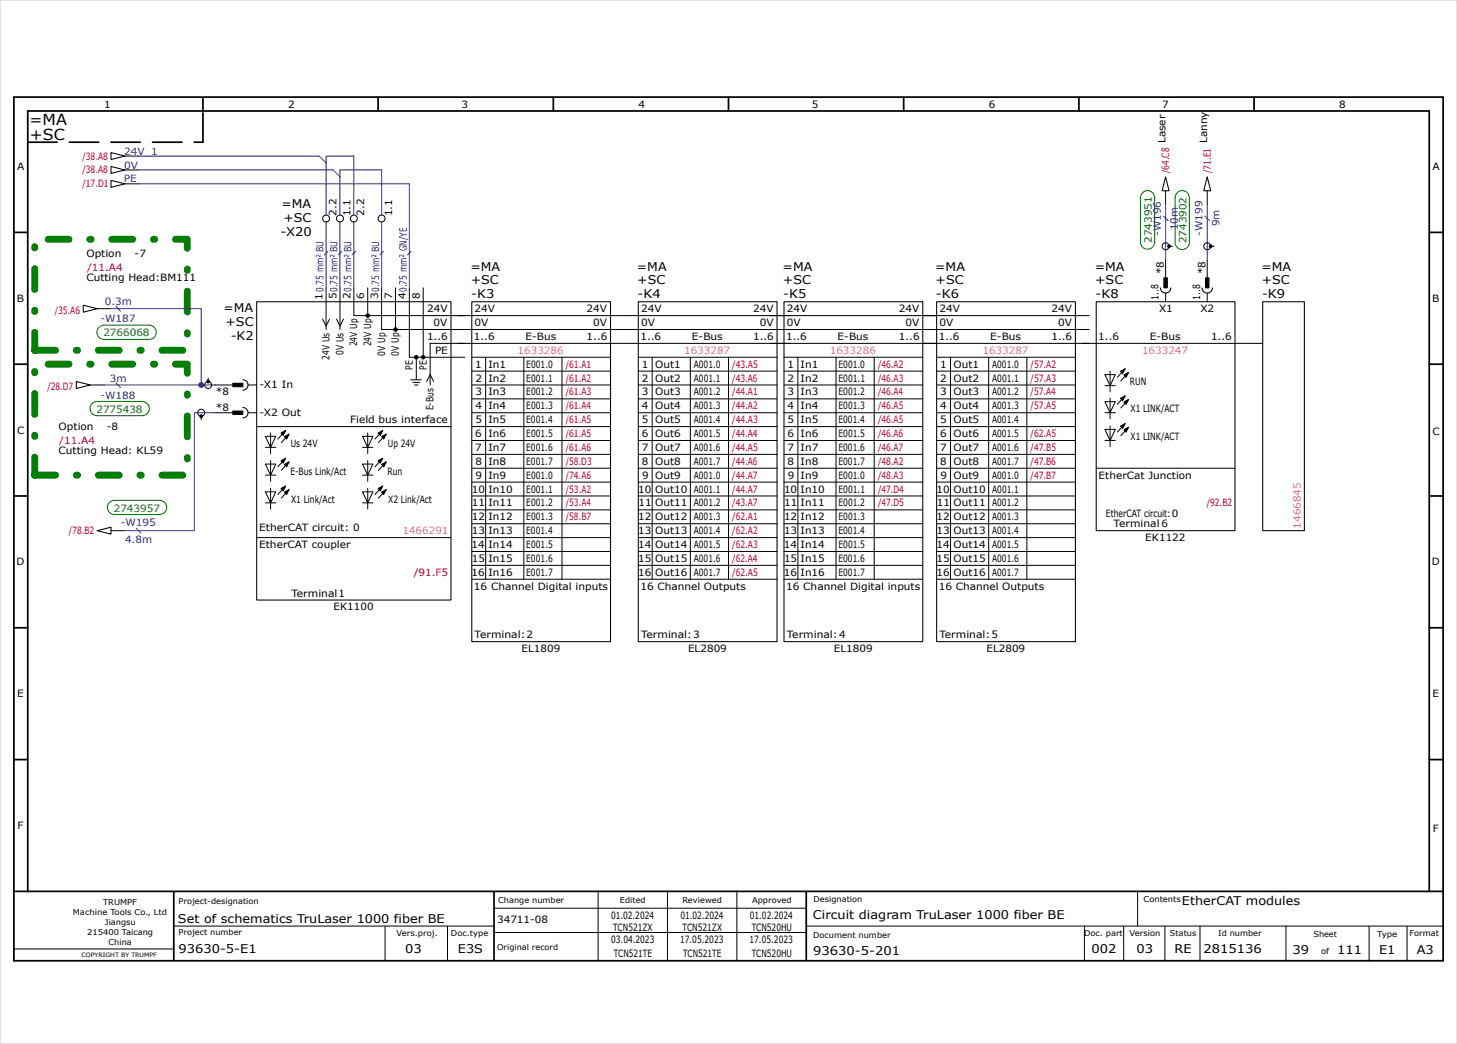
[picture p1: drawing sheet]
<svg xmlns="http://www.w3.org/2000/svg" width="420mm" height="301mm" viewBox="0 0 420 301" stroke-linecap="round" stroke-linejoin="round" font-family="sans-serif">
<g fill="none" stroke="#000" stroke-width=".5">
<path d="M4 28h412v249h-412zM58.5 28.2v3.8M109 28v4M159.5 28v4M210 28v4M260.5 28v4M311 28v4M361.5 28v4M4 67h4M412 67h4M4 105h4M412 105h4"/>
<path d="M4 143h4M412 143h4M4 181h4M412 181h4M4 219h4M412 219h4M4 257h412M8 257v-225h404v225M50.1 257.1v19.8M142.4 257.2v19.8M232.4 257.1v19.7"/>
</g>
<g fill="none" stroke="#000" stroke-width=".29">
<path d="M36 45h4M36 49h4M36 53h4M336 55v4M348 55v4M336 75v5M337 71h1M348 75v5M349 71h1M28 89h4M93 92l1 2 1-2M94 83v12"/>
<path d="M97 92l1 2 1-2M98 83v12M102 83v8h212M106 83v8M110 83v12h204M114 83v12M118 83v20h16M122 83v20M336 84.5v2.5M348 84.5v2.5M364 99h-240v12M26 111h4"/>
<path d="M58 120v1M60 109v1M62 111h5M62 119h5M71.5 111h2.5M71.5 119h2.5M118.4 109.5h3M119 110.2h2M119.5 111h1M120 103v6.4M123 110l1-2 1 2M136 103h40"/>
<path d="M136 107h40M136 111h40M136 115h40M136 119h40M140 103v64M151 103v64M162 103v64M184 103h40M184 107h40M184 111h40M184 115h40M184 119h40"/>
<path d="M188 103v64M199 103v64M210 103v64M226 103h40M226 107h40M226 111h40M226 115h40M226 119h40M230 103v64M241 103v64M252 103v64M270 103h40"/>
<path d="M270 107h40M270 111h40M270 115h40M270 119h40M274 103v64M285 103v64M296 103v64M318.5 108h3l-1.5 3.2zM318.5 115.8h3l-1.5 3.2zM318.5 119h3M318.5 111.2h3M320 107v6"/>
<path d="M320 114.8v6M324.3 106.3l-2.2 2.5M324.3 114.1l-2.2 2.5M325.3 107.4l-2.2 2.4M325.3 115.2l-2.2 2.4M74 123h56M76.5 125.8h3l-1.5 3.2zM76.5 133.8h3l-1.5 3.2zM76.5 129h3M76.5 137h3M78 124.8v6M78 132.8v6"/>
<path d="M82.3 124.1l-2.2 2.5M82.3 132.1l-2.2 2.5M83.3 125.2l-2.2 2.4M83.3 133.2l-2.2 2.4M104.5 125.8h3l-1.5 3.2zM104.5 133.8h3l-1.5 3.2zM104.5 129h3M104.5 137h3M106 124.8v6M106 132.8v6M110.3 124.1l-2.2 2.5M110.3 132.1l-2.2 2.5"/>
<path d="M111.3 125.2l-2.2 2.4M111.3 133.2l-2.2 2.4M136 123h40M136 127h40M136 131h40M136 135h40M136 139h40M184 123h40M184 127h40M184 131h40M184 135h40M184 139h40"/>
<path d="M226 123h40M226 127h40M226 131h40M226 135h40M226 139h40M270 123h40M270 127h40M270 131h40M270 135h40M270 139h40M316 135h40M318.5 123.8h3l-1.5 3.2z"/>
<path d="M318.5 127h3M320 122.8v6M324.3 122.1l-2.2 2.5M325.3 123.2l-2.2 2.4M32 153h4M74 155h56M76.5 141.8h3l-1.5 3.2zM76.5 145h3M78 140.8v6M82.3 140.1l-2.2 2.5M83.3 141.2l-2.2 2.4M104.5 141.8h3l-1.5 3.2z"/>
<path d="M104.5 145h3M106 140.8v6M110.3 140.1l-2.2 2.5M111.3 141.2l-2.2 2.4M136 143h40M136 147h40M136 151h40M136 155h40M136 159h40M184 143h40M184 147h40M184 151h40"/>
<path d="M184 155h40M184 159h40M226 143h40M226 147h40M226 151h40M226 155h40M226 159h40M270 143h40M270 147h40M270 151h40M270 155h40M270 159h40"/>
<path d="M136 167h40M136 163h40M184 167h40M184 163h40M226 167h40M226 163h40M270 167h40M270 163h40M172.4 256.9v20M192.4 256.9v20M212.4 256.9v20M327.9 256.9v10"/>
<path d="M4.1 273.6h45.7M50.1 267h92.2M111 267v10M129 267v10M142.4 261.9h90M142.4 268.9h90M232.5 267h183.5M312.6 267v10M323.9 267.1v10M335.8 267.1v10M345.9 267v10.1M370.7 267v9.8"/>
<path d="M394.7 267.1v10M405.6 267v10"/>
<circle cx="94" cy="63" r="1"/>
<circle cx="98" cy="63" r="1"/>
<circle cx="102" cy="63" r="1"/>
<circle cx="110" cy="63" r="1"/>
</g>
<path d="M8 41h50.5M58.5 41v-8.8" fill="none" stroke="#000" stroke-width=".5" stroke-dasharray="8.5 3.5"/>
<path d="M0 0h420v301h-420z" fill="none" stroke="#c9c9c9" stroke-width=".29"/>
<path d="M10 69h44v32h-44zM10 105h44v32h-44z" fill="none" stroke="#008000" stroke-width="2" stroke-dasharray="6 6 .4 6"/>
<g fill="none" stroke="#000" stroke-width=".3">
<path d="M32 44l4 1-4 1zM32 48l4 1-4 1zM32 52l4 1-4 1zM336 51l1 4h-2zM348 51l1 4h-2zM24 88l4 1-4 1zM74 87h56v86h-56zM136 87h40v98h-40zM184 87h40v98h-40zM226 87h40v98h-40zM270 87h40v98h-40zM316 87h40v66h-40z"/>
<path d="M334.5 83a1.5 1.5 0 0 0 1.5 1.5 1.5 1.5 0 0 0 1.5-1.5M346.5 83a1.5 1.5 0 0 0 1.5 1.5 1.5 1.5 0 0 0 1.5-1.5M364 87h12v66h-12zM22 110l4 1-4 1zM70 109.5a1.5 1.5 0 0 1 1.5 1.5 1.5 1.5 0 0 1-1.5 1.5M70 117.5a1.5 1.5 0 0 1 1.5 1.5 1.5 1.5 0 0 1-1.5 1.5M28 153l4-1v2z"/>
</g>
<g fill="#000" stroke="#000" stroke-width=".29">
<path d="M323 107l1.3-.7-.7 1.5zM323 114.8l1.3-.7-.7 1.5zM324 108.1l1.3-.7-.7 1.4zM324 115.9l1.3-.7-.7 1.4zM81 124.8l1.3-.7-.7 1.5zM81 132.8l1.3-.7-.7 1.5zM82 125.9l1.3-.7-.7 1.4zM82 133.9l1.3-.7-.7 1.4zM109 124.8l1.3-.7-.7 1.5zM109 132.8l1.3-.7-.7 1.5zM110 125.9l1.3-.7-.7 1.4zM110 133.9l1.3-.7-.7 1.4z"/>
<path d="M323 122.8l1.3-.7-.7 1.5zM324 123.9l1.3-.7-.7 1.4zM81 140.8l1.3-.7-.7 1.5zM82 141.9l1.3-.7-.7 1.4zM109 140.8l1.3-.7-.7 1.5zM110 141.9l1.3-.7-.7 1.4z"/>
<path d="M335.5 80.1h1v2.9h-1z" fill-rule="evenodd"/>
<path d="M347.5 80.1h1v2.9h-1z" fill-rule="evenodd"/>
<path d="M67.1 110.5h2.9v1h-2.9z" fill-rule="evenodd"/>
<path d="M67.1 118.5h2.9v1h-2.9z" fill-rule="evenodd"/>
<circle cx="337" cy="71" r=".4"/>
<circle cx="349" cy="71" r=".4"/>
<circle cx="106" cy="91" r=".5"/>
<circle cx="114" cy="95" r=".5"/>
<circle cx="58" cy="120" r=".4"/>
<circle cx="60" cy="110" r=".4"/>
<circle cx="120" cy="103" r=".5"/>
<circle cx="122" cy="103" r=".5"/>
</g>
<g fill="none" stroke="#00f" stroke-width=".29">
<path d="M40 53h78v30M40 45h52l2 2M40 49h56l2 2M336 59v16M348 59v16M94 62v-17h8v17M94 64v19M98 62v-13h12v13M98 64v19M102 64v19M110 64v19M32 89h26v22"/>
<path d="M30 111h32M62 119h-6v34h-20"/>
</g>
<g fill="none" stroke="#000" stroke-width=".29" stroke-dasharray="8.5 3.5">
<circle cx="336" cy="71" r="1"/>
<circle cx="348" cy="71" r="1"/>
<circle cx="58" cy="119" r="1"/>
<circle cx="60" cy="111" r="1"/>
</g>
<g fill="#fff" stroke="#008000" stroke-width=".29">
<path d="M28.6 94.4l1.4-.6h13a2.05 2.05 0 0 1 2.1 2 2.05 2.05 0 0 1-2.1 2h-13a2.05 2.05 0 0 1-1.9-1.2 2.05 2.05 0 0 1 .5-2.2z" fill-rule="evenodd"/>
<path d="M26.6 116.4l1.4-.7h13a2.05 2.05 0 0 1 2 2.1 2.05 2.05 0 0 1-2 2h-13a2.05 2.05 0 0 1-1.9-1.2 2.05 2.05 0 0 1 .5-2.2z" fill-rule="evenodd"/>
<path d="M31.6 144.9l1.4-.7h13a2.05 2.05 0 0 1 2.1 2.1 2.05 2.05 0 0 1-2.1 2h-13a2.05 2.05 0 0 1-1.9-1.2 2.05 2.05 0 0 1 .5-2.2z" fill-rule="evenodd"/>
<path d="M329.4 55.6a2.05 2.05 0 0 1 2.2-.5 2.05 2.05 0 0 1 1.3 1.9v12.8a2.05 2.05 0 0 1-2.1 2 2.05 2.05 0 0 1-2-2v-12.8z" fill-rule="evenodd"/>
<path d="M339.4 55.6a2.05 2.05 0 0 1 2.2-.5 2.05 2.05 0 0 1 1.2 1.9v12.9a2.05 2.05 0 0 1-2 2 2.05 2.05 0 0 1-2.1-2v-12.9z" fill-rule="evenodd"/>
</g>
<circle cx="58" cy="111" r=".85" fill="#00f"/>
<path d="M94.5 72.5l-1 1M98.5 72.5l-1 1M102.5 72.5l-1 1M110.5 72.5l-1 1M118.5 72.5l-1 1M335.3 62.3l1.4 1.3M347.3 62.3l1.4 1.3M33.4 88.3l1.3 1.4M33.4 110.3l1.3 1.4M39.3 152.3l1.3 1.4" fill="none" stroke="#00f" stroke-width=".3"/>
<g font-size="4.4">
<text x="8.5" y="36">=MA</text>
<text x="8.6" y="40.5">+SC</text>
</g>
<g font-size="3.5">
<text x="81.1" y="59.9">=MA</text>
<text x="81.7" y="63.9">+SC</text>
<text x="80.9" y="67.9">-X20</text>
<text x="135.6" y="78">=MA</text>
<text x="183.6" y="78">=MA</text>
<text x="225.6" y="78">=MA</text>
<text x="269.6" y="78">=MA</text>
<text x="315.6" y="78">=MA</text>
<text x="363.6" y="78">=MA</text>
<text x="135.7" y="82">+SC</text>
<text x="183.7" y="82">+SC</text>
<text x="225.7" y="82">+SC</text>
<text x="269.7" y="82">+SC</text>
<text x="315.7" y="82">+SC</text>
<text x="363.7" y="82">+SC</text>
<text x="64.4" y="90">=MA</text>
<text x="135.8" y="86">-K3</text>
<text x="183.8" y="86">-K4</text>
<text x="225.8" y="86">-K5</text>
<text x="269.8" y="86">-K6</text>
<text x="315.8" y="86">-K8</text>
<text x="363.8" y="86">-K9</text>
<text x="65" y="94">+SC</text>
<text x="66.5" y="98">-K2</text>
<text x="340.7" y="261">EtherCAT modules</text>
<text x="51.3" y="266">Set of schematics TruLaser 1000 fiber BE</text>
<text x="234.3" y="265">Circuit diagram TruLaser 1000 fiber BE</text>
<text x="51.5" y="274.7">93630-5-E1</text>
<text x="116.8" y="274.9">03</text>
<text x="132" y="274.9">E3S</text>
<text x="234.4" y="275.3">93630-5-201</text>
<text x="314.6" y="274.8">002</text>
<text x="327.6" y="274.9">03</text>
<text x="338.6" y="274.8">RE</text>
<text x="346.9" y="274.7">2815136</text>
<text x="372.6" y="275">39</text>
<text x="385.4" y="275">111</text>
<text x="397.6" y="275">E1</text>
<text x="408.4" y="275">A3</text>
</g>
<g font-size="2.9">
<text x="30" y="31">1</text>
<text x="83" y="31">2</text>
<text x="133.1" y="31">3</text>
<text x="184.1" y="31">4</text>
<text x="234.1" y="31">5</text>
<text x="285" y="31">6</text>
<text x="335" y="31">7</text>
<text x="386" y="31">8</text>
<text x="336" y="41.3" transform="rotate(-90 336 41.3)">Laser</text>
<text x="348" y="41.3" transform="rotate(-90 348 41.3)">Lanny</text>
<text x="5" y="49">A</text>
<text x="413" y="49">A</text>
<text x="97" y="62.2" transform="rotate(-90 97 62.2)">2.2</text>
<text x="101" y="62.4" transform="rotate(-90 101 62.4)">1.1</text>
<text x="105" y="62.2" transform="rotate(-90 105 62.2)">2.2</text>
<text x="113" y="62.4" transform="rotate(-90 113 62.4)">1.1</text>
<text x="24.9" y="74">Option</text>
<text x="38.8" y="74">-7</text>
<text x="24.9" y="81">Cutting Head:BM111</text>
<text x="335.5" y="79.1" transform="rotate(-90 335.5 79.1)">*8</text>
<text x="347.5" y="79.1" transform="rotate(-90 347.5 79.1)">*8</text>
<text x="4.8" y="87">B</text>
<text x="93" y="86.4" transform="rotate(-90 93 86.4)">10.75 mm² BU</text>
<text x="97" y="86.2" transform="rotate(-90 97 86.2)">50.75 mm² BU</text>
<text x="101" y="86.2" transform="rotate(-90 101 86.2)">20.75 mm² BU</text>
<text x="105" y="86.2" transform="rotate(-90 105 86.2)">6</text>
<text x="109" y="86.2" transform="rotate(-90 109 86.2)">30.75 mm² BU</text>
<text x="113" y="86.2" transform="rotate(-90 113 86.2)">7</text>
<text x="117" y="86.1" transform="rotate(-90 117 86.1)">40.75 mm² GN/YE</text>
<text x="121" y="86.1" transform="rotate(-90 121 86.1)">8</text>
<text x="123.1" y="90">24V</text>
<text x="136.8" y="90">24V</text>
<text x="169.1" y="90">24V</text>
<text x="184.8" y="90">24V</text>
<text x="217.1" y="90">24V</text>
<text x="226.8" y="90">24V</text>
<text x="259.1" y="90">24V</text>
<text x="270.8" y="90">24V</text>
<text x="303.1" y="90">24V</text>
<text x="334" y="86.4" transform="rotate(-90 334 86.4)">1..8</text>
<text x="334.1" y="90">X1</text>
<text x="346" y="86.4" transform="rotate(-90 346 86.4)">1..8</text>
<text x="346" y="90">X2</text>
<text x="412.8" y="87">B</text>
<text x="125" y="94">0V</text>
<text x="136.8" y="94">0V</text>
<text x="171" y="94">0V</text>
<text x="184.8" y="94">0V</text>
<text x="219" y="94">0V</text>
<text x="226.8" y="94">0V</text>
<text x="261" y="94">0V</text>
<text x="270.8" y="94">0V</text>
<text x="305" y="94">0V</text>
<text x="103" y="99.9" transform="rotate(-90 103 99.9)">24V Up</text>
<text x="107" y="99.9" transform="rotate(-90 107 99.9)">24V Up</text>
<text x="123.1" y="98">1..6</text>
<text x="136.6" y="98">1..6</text>
<text x="151.4" y="98">E-Bus</text>
<text x="169.1" y="98">1..6</text>
<text x="184.6" y="98">1..6</text>
<text x="199.4" y="98">E-Bus</text>
<text x="217.1" y="98">1..6</text>
<text x="226.6" y="98">1..6</text>
<text x="241.4" y="98">E-Bus</text>
<text x="259.1" y="98">1..6</text>
<text x="270.6" y="98">1..6</text>
<text x="285.5" y="98">E-Bus</text>
<text x="303.1" y="98">1..6</text>
<text x="316.6" y="98">1..6</text>
<text x="331.4" y="98">E-Bus</text>
<text x="349.1" y="98">1..6</text>
<text x="95" y="103.7" transform="rotate(-90 95 103.7)">24V Us</text>
<text x="99" y="102.3" transform="rotate(-90 99 102.3)">0V Us</text>
<text x="111" y="102.5" transform="rotate(-90 111 102.5)">0V Up</text>
<text x="115" y="102.5" transform="rotate(-90 115 102.5)">0V Up</text>
<text x="119" y="106.6" transform="rotate(-90 119 106.6)">PE</text>
<text x="123" y="106.6" transform="rotate(-90 123 106.6)">PE</text>
<text x="125.4" y="102">PE</text>
<text x="137" y="106">1</text>
<text x="140.8" y="106">In1</text>
<text x="151.7" y="106">E001.0</text>
<text x="185" y="106">1</text>
<text x="188.9" y="106">Out1</text>
<text x="200" y="106">A001.0</text>
<text x="227" y="106">1</text>
<text x="230.8" y="106">In1</text>
<text x="241.7" y="106">E001.0</text>
<text x="271" y="106">1</text>
<text x="274.9" y="106">Out1</text>
<text x="286" y="106">A001.0</text>
<text x="62.2" y="114">*8</text>
<text x="74.8" y="112">-X1 In</text>
<text x="137" y="110">2</text>
<text x="137" y="114">3</text>
<text x="140.8" y="110">In2</text>
<text x="140.8" y="114">In3</text>
<text x="151.7" y="110">E001.1</text>
<text x="151.7" y="114">E001.2</text>
<text x="185" y="110">2</text>
<text x="185" y="114">3</text>
<text x="188.9" y="110">Out2</text>
<text x="188.9" y="114">Out3</text>
<text x="200" y="110">A001.1</text>
<text x="200" y="114">A001.2</text>
<text x="227" y="110">2</text>
<text x="227" y="114">3</text>
<text x="230.8" y="110">In2</text>
<text x="230.8" y="114">In3</text>
<text x="241.7" y="110">E001.1</text>
<text x="241.7" y="114">E001.2</text>
<text x="271.1" y="110">2</text>
<text x="271.1" y="114">3</text>
<text x="274.9" y="110">Out2</text>
<text x="274.9" y="114">Out3</text>
<text x="286" y="110">A001.1</text>
<text x="286" y="114">A001.2</text>
<text x="325.7" y="111">RUN</text>
<text x="62.2" y="118.5">*8</text>
<text x="74.8" y="120">-X2 Out</text>
<text x="125" y="118.3" transform="rotate(-90 125 118.3)">E-Bus</text>
<text x="137" y="118">4</text>
<text x="140.8" y="118">In4</text>
<text x="151.7" y="118">E001.3</text>
<text x="185" y="118">4</text>
<text x="188.9" y="118">Out4</text>
<text x="200" y="118">A001.3</text>
<text x="227" y="118">4</text>
<text x="230.8" y="118">In4</text>
<text x="241.7" y="118">E001.3</text>
<text x="271.1" y="118">4</text>
<text x="274.9" y="118">Out4</text>
<text x="286" y="118">A001.3</text>
<text x="325.9" y="118.8">X1 LINK/ACT</text>
<text x="5" y="125">C</text>
<text x="16.9" y="124">Option</text>
<text x="30.8" y="124">-8</text>
<text x="100.9" y="122">Field bus interface</text>
<text x="137" y="126">6</text>
<text x="137" y="122">5</text>
<text x="140.8" y="122">In5</text>
<text x="140.8" y="126">In6</text>
<text x="151.7" y="122">E001.4</text>
<text x="151.7" y="126">E001.5</text>
<text x="185" y="126">6</text>
<text x="185" y="122">5</text>
<text x="188.9" y="122">Out5</text>
<text x="188.9" y="126">Out6</text>
<text x="200" y="122">A001.4</text>
<text x="200" y="126">A001.5</text>
<text x="227" y="126">6</text>
<text x="227" y="122">5</text>
<text x="230.8" y="122">In5</text>
<text x="230.8" y="126">In6</text>
<text x="241.7" y="122">E001.4</text>
<text x="241.7" y="126">E001.5</text>
<text x="271" y="126">6</text>
<text x="271.1" y="122">5</text>
<text x="274.9" y="122">Out5</text>
<text x="274.9" y="126">Out6</text>
<text x="286" y="122">A001.4</text>
<text x="286" y="126">A001.5</text>
<text x="413" y="125.5">C</text>
<text x="16.9" y="131">Cutting Head: KL59</text>
<text x="83.8" y="129">Us 24V</text>
<text x="111.8" y="129">Up 24V</text>
<text x="137" y="130">7</text>
<text x="140.8" y="130">In7</text>
<text x="151.7" y="130">E001.6</text>
<text x="185" y="130">7</text>
<text x="188.9" y="130">Out7</text>
<text x="200" y="130">A001.6</text>
<text x="227" y="130">7</text>
<text x="230.8" y="130">In7</text>
<text x="241.7" y="130">E001.6</text>
<text x="271" y="130">7</text>
<text x="274.9" y="130">Out7</text>
<text x="286" y="130">A001.6</text>
<text x="325.9" y="126.8">X1 LINK/ACT</text>
<text x="83.7" y="137">E-Bus Link/Act</text>
<text x="111.7" y="137">Run</text>
<text x="137" y="134">8</text>
<text x="137.1" y="138">9</text>
<text x="140.8" y="134">In8</text>
<text x="140.8" y="138">In9</text>
<text x="151.7" y="134">E001.7</text>
<text x="151.7" y="138">E001.0</text>
<text x="185" y="134">8</text>
<text x="185.1" y="138">9</text>
<text x="188.9" y="134">Out8</text>
<text x="188.9" y="138">Out9</text>
<text x="200" y="134">A001.7</text>
<text x="200" y="138">A001.0</text>
<text x="227" y="134">8</text>
<text x="227.1" y="138">9</text>
<text x="230.8" y="134">In8</text>
<text x="230.8" y="138">In9</text>
<text x="241.7" y="134">E001.7</text>
<text x="241.7" y="138">E001.0</text>
<text x="271.1" y="134">8</text>
<text x="271.1" y="138">9</text>
<text x="274.9" y="134">Out8</text>
<text x="274.9" y="138">Out9</text>
<text x="286" y="134">A001.7</text>
<text x="286" y="138">A001.0</text>
<text x="316.7" y="138">EtherCat Junction</text>
<text x="136" y="142">10</text>
<text x="140.8" y="142">In10</text>
<text x="151.7" y="142">E001.1</text>
<text x="184" y="142">10</text>
<text x="188.9" y="142">Out10</text>
<text x="200" y="142">A001.1</text>
<text x="226" y="142">10</text>
<text x="230.8" y="142">In10</text>
<text x="241.7" y="142">E001.1</text>
<text x="270" y="142">10</text>
<text x="274.9" y="142">Out10</text>
<text x="286" y="142">A001.1</text>
<text x="83.9" y="145">X1 Link/Act</text>
<text x="111.9" y="145">X2 Link/Act</text>
<text x="136.1" y="146">11</text>
<text x="140.8" y="146">In11</text>
<text x="151.7" y="146">E001.2</text>
<text x="184.1" y="146">11</text>
<text x="188.9" y="146">Out11</text>
<text x="200" y="146">A001.2</text>
<text x="226.1" y="146">11</text>
<text x="230.8" y="146">In11</text>
<text x="241.7" y="146">E001.2</text>
<text x="270" y="146">11</text>
<text x="274.9" y="146">Out11</text>
<text x="286" y="146">A001.2</text>
<text x="318.8" y="149">EtherCAT circuit:0</text>
<text x="74.7" y="153">EtherCAT circuit: 0</text>
<text x="136" y="150">12</text>
<text x="136" y="154">13</text>
<text x="140.8" y="150">In12</text>
<text x="140.8" y="154">In13</text>
<text x="151.7" y="150">E001.3</text>
<text x="151.7" y="154">E001.4</text>
<text x="184" y="150">12</text>
<text x="184" y="154">13</text>
<text x="188.9" y="150">Out12</text>
<text x="188.9" y="154">Out13</text>
<text x="200" y="150">A001.3</text>
<text x="200" y="154">A001.4</text>
<text x="226" y="150">12</text>
<text x="226" y="154">13</text>
<text x="230.8" y="150">In12</text>
<text x="230.8" y="154">In13</text>
<text x="241.7" y="150">E001.3</text>
<text x="241.7" y="154">E001.4</text>
<text x="270" y="150">12</text>
<text x="270" y="154">13</text>
<text x="274.9" y="150">Out12</text>
<text x="274.9" y="154">Out13</text>
<text x="286" y="150">A001.3</text>
<text x="286" y="154">A001.4</text>
<text x="321" y="152">Terminal 6</text>
<text x="330.1" y="156">EK1122</text>
<text x="74.7" y="158">EtherCAT coupler</text>
<text x="135.9" y="158">14</text>
<text x="136" y="162">15</text>
<text x="140.8" y="158">In14</text>
<text x="140.8" y="162">In15</text>
<text x="151.7" y="158">E001.5</text>
<text x="151.7" y="162">E001.6</text>
<text x="183.9" y="158">14</text>
<text x="184" y="162">15</text>
<text x="188.9" y="158">Out14</text>
<text x="188.9" y="162">Out15</text>
<text x="200" y="158">A001.5</text>
<text x="200" y="162">A001.6</text>
<text x="225.9" y="158">14</text>
<text x="226" y="162">15</text>
<text x="230.8" y="158">In14</text>
<text x="230.8" y="162">In15</text>
<text x="241.7" y="158">E001.5</text>
<text x="241.7" y="162">E001.6</text>
<text x="270" y="158">14</text>
<text x="270" y="162">15</text>
<text x="274.9" y="158">Out14</text>
<text x="274.9" y="162">Out15</text>
<text x="286" y="158">A001.5</text>
<text x="286" y="162">A001.6</text>
<text x="4.8" y="163">D</text>
<text x="135.9" y="166">16</text>
<text x="140.8" y="166">In16</text>
<text x="151.7" y="166">E001.7</text>
<text x="183.9" y="166">16</text>
<text x="188.9" y="166">Out16</text>
<text x="200" y="166">A001.7</text>
<text x="225.9" y="166">16</text>
<text x="230.8" y="166">In16</text>
<text x="241.7" y="166">E001.7</text>
<text x="270" y="166">16</text>
<text x="274.9" y="166">Out16</text>
<text x="286" y="166">A001.7</text>
<text x="412.7" y="163">D</text>
<text x="84" y="172">Terminal1</text>
<text x="136.6" y="170">16 Channel Digital inputs</text>
<text x="184.6" y="170">16 Channel Outputs</text>
<text x="226.6" y="170">16 Channel Digital inputs</text>
<text x="270.6" y="170">16 Channel Outputs</text>
<text x="96.1" y="176">EK1100</text>
<text x="136.8" y="184">Terminal:2</text>
<text x="184.8" y="184">Terminal:3</text>
<text x="226.8" y="184">Terminal:4</text>
<text x="270.8" y="184">Terminal:5</text>
<text x="150.4" y="188">EL1809</text>
<text x="198.4" y="188">EL2809</text>
<text x="240.3" y="188">EL1809</text>
<text x="284.3" y="188">EL2809</text>
<text x="5" y="201">E</text>
<text x="413" y="201">E</text>
<text x="5.1" y="239">F</text>
<text x="413" y="240">F</text>
<text x="143.3" y="266">34711-08</text>
<text x="176.1" y="264.9">01.02.2024</text>
<text x="176.8" y="268.4">TCN521ZX</text>
<text x="196.1" y="264.9">01.02.2024</text>
<text x="196.8" y="268.4">TCN521ZX</text>
<text x="216.1" y="264.9">01.02.2024</text>
<text x="216.7" y="268.4">TCN520HU</text>
<text x="176.2" y="271.9">03.04.2023</text>
<text x="176.9" y="275.9">TCN521TE</text>
<text x="196" y="271.9">17.05.2023</text>
<text x="196.9" y="275.9">TCN521TE</text>
<text x="216" y="271.9">17.05.2023</text>
<text x="216.7" y="275.9">TCN520HU</text>
</g>
<g font-size="2.9" fill="#b60000">
<text x="23.8" y="46">/38.A8</text>
<text x="23.8" y="50">/38.A8</text>
<text x="337" y="49.9" transform="rotate(-90 337 49.9)">/64.C8</text>
<text x="349" y="49.9" transform="rotate(-90 349 49.9)">/71.E1</text>
<text x="23.8" y="54">/17.D1</text>
<text x="25.1" y="78">/11.A4</text>
<text x="15.8" y="90.5">/35.A6</text>
<text x="163.1" y="106">/61.A1</text>
<text x="211.1" y="106">/43.A5</text>
<text x="253.1" y="106">/46.A2</text>
<text x="297.1" y="106">/57.A2</text>
<text x="13.6" y="112.5">/28.D7</text>
<text x="163.1" y="110">/61.A2</text>
<text x="163.1" y="114">/61.A3</text>
<text x="211.1" y="110">/43.A6</text>
<text x="211.1" y="114">/44.A1</text>
<text x="253.1" y="110">/46.A3</text>
<text x="253.1" y="114">/46.A4</text>
<text x="297.1" y="110">/57.A3</text>
<text x="297.1" y="114">/57.A4</text>
<text x="163.1" y="118">/61.A4</text>
<text x="211.1" y="118">/44.A2</text>
<text x="253.1" y="118">/46.A5</text>
<text x="297.1" y="118">/57.A5</text>
<text x="163.1" y="122">/61.A5</text>
<text x="163.1" y="126">/61.A5</text>
<text x="211.1" y="122">/44.A3</text>
<text x="211.1" y="126">/44.A4</text>
<text x="253.1" y="122">/46.A5</text>
<text x="253.1" y="126">/46.A6</text>
<text x="297.1" y="126">/62.A5</text>
<text x="17.1" y="128">/11.A4</text>
<text x="163.1" y="130">/61.A6</text>
<text x="211.1" y="130">/44.A5</text>
<text x="253.1" y="130">/46.A7</text>
<text x="297.1" y="130">/47.B5</text>
<text x="163.1" y="134">/58.D3</text>
<text x="163.1" y="138">/74.A6</text>
<text x="211.1" y="134">/44.A6</text>
<text x="211.1" y="138">/44.A7</text>
<text x="253.1" y="134">/48.A2</text>
<text x="253.1" y="138">/48.A3</text>
<text x="297.1" y="134">/47.B6</text>
<text x="297.1" y="138">/47.B7</text>
<text x="163.1" y="142">/53.A2</text>
<text x="211.1" y="142">/44.A7</text>
<text x="253.1" y="142">/47.D4</text>
<text x="163.1" y="146">/53.A4</text>
<text x="211.1" y="146">/43.A7</text>
<text x="253.1" y="146">/47.D5</text>
<text x="347.9" y="146">/92.B2</text>
<text x="19.9" y="154">/78.B2</text>
<text x="163.1" y="150">/58.B7</text>
<text x="211.1" y="150">/62.A1</text>
<text x="211.1" y="154">/62.A2</text>
<text x="211.1" y="158">/62.A3</text>
<text x="211.1" y="162">/62.A4</text>
<text x="119.3" y="166">/91.F5</text>
<text x="211.1" y="166">/62.A5</text>
</g>
<g font-size="2.9" fill="#00f">
<text x="35.8" y="44.6">24V_1</text>
<text x="35.7" y="52.6">PE</text>
<text x="35.8" y="48.6">0V</text>
<text x="351.5" y="65.2" transform="rotate(-90 351.5 65.2)">9m</text>
<text x="334.6" y="68" transform="rotate(-90 334.6 68)">-W196</text>
<text x="339.5" y="66.3" transform="rotate(-90 339.5 66.3)">10m</text>
<text x="346.6" y="67.9" transform="rotate(-90 346.6 67.9)">-W199</text>
<text x="30.2" y="88">0.3m</text>
<text x="29" y="92.9">-W187</text>
<text x="31.7" y="110">3m</text>
<text x="29" y="114.9">-W188</text>
<text x="34.8" y="151.6">-W195</text>
<text x="36.1" y="156.5">4.8m</text>
</g>
<g font-size="2.9" fill="#008000">
<text x="332" y="70" transform="rotate(-90 332 70)">2743951</text>
<text x="342" y="70.1" transform="rotate(-90 342 70.1)">2743902</text>
<text x="29.8" y="97">2766068</text>
<text x="27.8" y="119">2775438</text>
<text x="32.8" y="147.5">2743957</text>
</g>
<g font-size="2.9" fill="#f0f">
<text x="149.2" y="102">1633286</text>
<text x="197.2" y="102">1633287</text>
<text x="239.2" y="102">1633286</text>
<text x="283.2" y="102">1633287</text>
<text x="329.2" y="102">1633247</text>
<text x="116" y="154">1466291</text>
<text x="375" y="152.4" transform="rotate(-90 375 152.4)">1466845</text>
</g>
<g font-size="2.3">
<text x="21" y="263.8">Machine Tools Co., Ltd</text>
<text x="29.7" y="260.8">TRUMPF</text>
<text x="51.5" y="260.7">Project-designation</text>
<text x="143.6" y="260.4">Change number</text>
<text x="178.7" y="260.4">Edited</text>
<text x="196.7" y="260.4">Reviewed</text>
<text x="216.8" y="260.4">Approved</text>
<text x="234.5" y="260.2">Designation</text>
<text x="329.7" y="260.1">Contents</text>
<text x="25.2" y="269.6">215400 Taicang</text>
<text x="30.3" y="266.7">Jiangsu</text>
<text x="51.5" y="269.7">Project number</text>
<text x="114.3" y="269.9">Vers.proj.</text>
<text x="130" y="269.9">Doc.type</text>
<text x="312.5" y="269.8">Doc. part</text>
<text x="325.6" y="269.9">Version</text>
<text x="337.3" y="269.8">Status</text>
<text x="351.2" y="269.8">Id number</text>
<text x="406.4" y="270">Format</text>
<text x="31.3" y="272.5">China</text>
<text x="143.3" y="273.9">Original record</text>
<text x="234.4" y="270.3">Document number</text>
<text x="378.6" y="270">Sheet</text>
<text x="380.8" y="275">of</text>
<text x="397" y="270">Type</text>
</g>
<text font-size="1.7" x="23.5" y="275.8">COPYRIGHT BY TRUMPF</text>
</svg>
